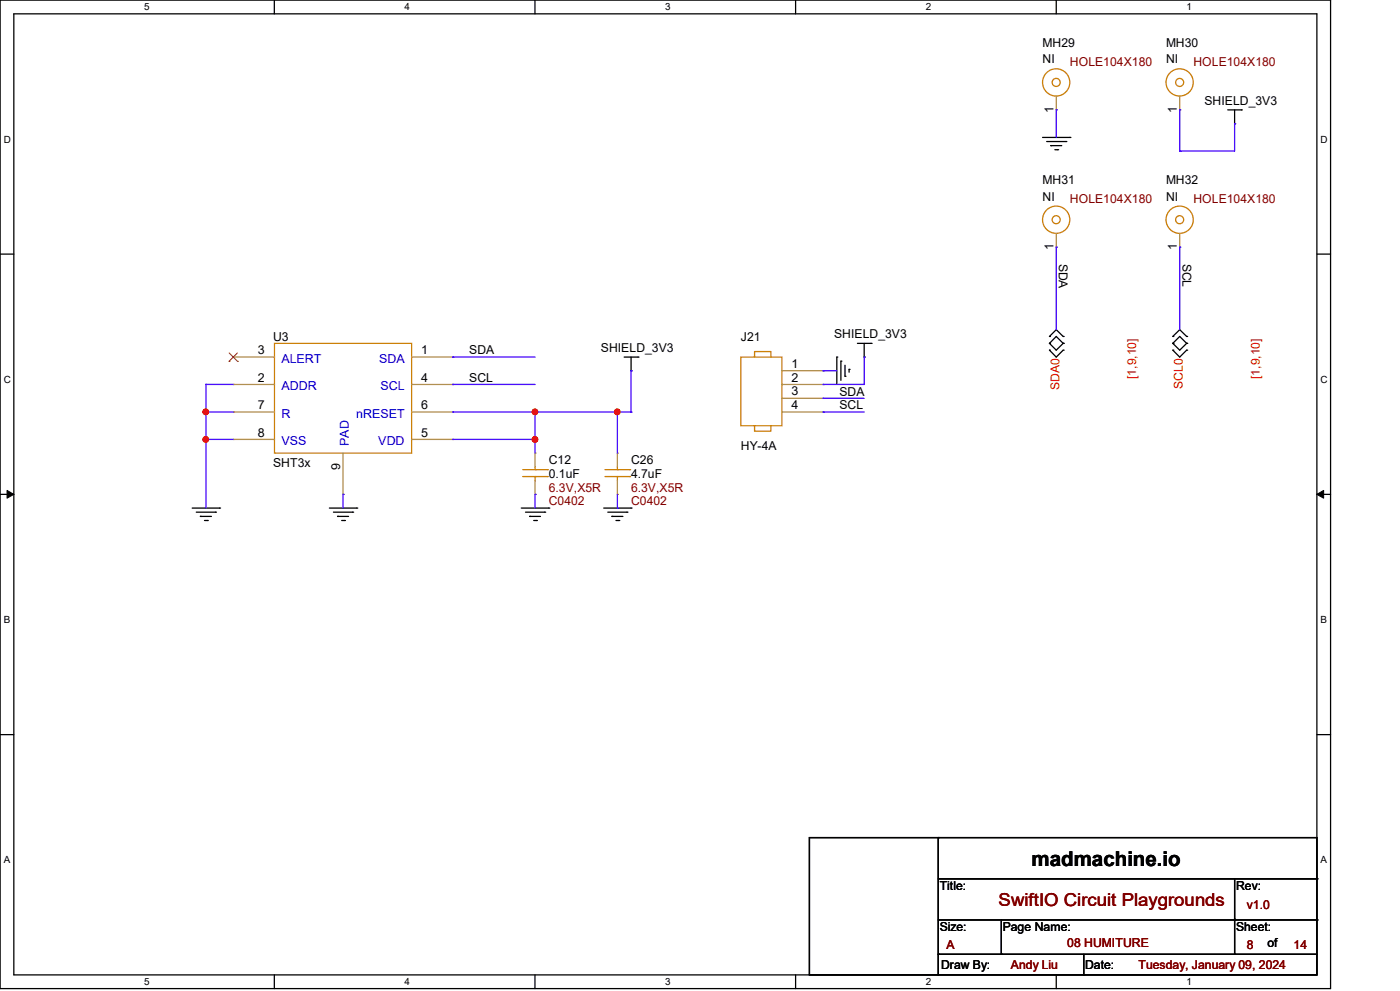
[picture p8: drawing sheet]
<svg xmlns="http://www.w3.org/2000/svg" width="420mm" height="297mm" viewBox="0 0 420 297" stroke-linecap="round" stroke-linejoin="round" font-family="sans-serif">
<path d="M0 0h399.2v296.3h-399.2zM4.1 4.1h391v288.1h-391z" fill="none" stroke="#000" stroke-width=".38"/>
<g fill="#fff">
<path d="M43.2 .5h1.6v3.2h-1.6z"/>
<path d="M43.2 292.6h1.6v3.3h-1.6z"/>
</g>
<path d="M82.3 0v4.1M82.3 292.2v4.1" fill="none" stroke="#000" stroke-width=".38"/>
<g fill="#fff">
<path d="M121.4 .5h1.6v3.2h-1.6z"/>
<path d="M121.4 292.6h1.6v3.3h-1.6z"/>
</g>
<path d="M160.5 0v4.1M160.5 292.2v4.1" fill="none" stroke="#000" stroke-width=".38"/>
<g fill="#fff">
<path d="M199.6 .5h1.6v3.2h-1.6z"/>
<path d="M199.6 292.6h1.6v3.3h-1.6z"/>
</g>
<path d="M238.7 0v4.1M238.7 292.2v4.1" fill="none" stroke="#000" stroke-width=".38"/>
<g fill="#fff">
<path d="M277.7 .5h1.7v3.2h-1.7z"/>
<path d="M277.7 292.6h1.7v3.3h-1.7z"/>
</g>
<path d="M316.9 0v4.1M316.9 292.2v4.1" fill="none" stroke="#000" stroke-width=".38"/>
<g fill="#fff">
<path d="M355.9 .5h1.6v3.2h-1.6z"/>
<path d="M355.9 292.6h1.6v3.3h-1.6z"/>
<path d="M1.1 40.1h2.1v3.3h-2.1z"/>
<path d="M396.1 40.1h2.1v3.3h-2.1z"/>
<path d="M1.1 112.1h2.1v3.3h-2.1z"/>
<path d="M396.1 112.1h2.1v3.3h-2.1z"/>
</g>
<path d="M0 76.2h4.1M395.1 76.2h4.1" fill="none" stroke="#000" stroke-width=".38"/>
<g fill="#fff">
<path d="M1.1 184.1h1.9v3.3h-1.9z"/>
<path d="M396.1 184.1h2v3.3h-2z"/>
</g>
<path d="M0 148.2h4.1M395.1 148.2h4.1" fill="none" stroke="#000" stroke-width=".38"/>
<path d="M2.1 147l2 1.2-2 1.1zM395.1 148.2l2-1.2v2.3z" fill="#000" stroke="#000" stroke-width=".3"/>
<g fill="#fff">
<path d="M1.1 256.2h1.9v3.2h-1.9z"/>
<path d="M396.1 256.2h2v3.2h-2z"/>
</g>
<g fill="none" stroke="#000" stroke-width=".38">
<path d="M368.3 32.9h4.1M370.4 32.9v4.2M312.8 41.2h8.2M314 42.4h5.7M315.2 43.6h3.3M316.4 44.9h.9M187.2 107h4.2M189.3 107v4.1M251 107v8.2M252.3 108.2v5.8M253.5 109.5v3.3M254.7 110.7v.8"/>
<path d="M257.2 102.9h4.1M259.2 102.9v4.1M314.8 100.8l2.1-2 2 2M314.8 104.9l2.1 2.1 2-2.1M316.9 100.8l2 2.1-2 2-2.1-2zM351.8 100.8l2.1-2 2.1 2M351.8 104.9l2.1 2.1 2.1-2.1M353.9 100.8l2.1 2.1-2.1 2-2.1-2zM57.7 152.3h8.2M58.9 153.5h5.7M60.1 154.8h3.3M61.3 156h.9"/>
<path d="M98.8 152.3h8.2M100 153.5h5.8M101.3 154.8h3.3M102.5 156h.8M156.4 152.3h8.2M157.6 153.5h5.8M158.9 154.8h3.2M160.1 156h.8M181.1 152.3h8.2M182.3 153.5h5.8M183.6 154.8h3.3M184.8 156h.8"/>
<path d="M0 220.2h4.1M395.1 220.2h4.1M242.8 251h152.3v41.2h-152.3zM281.5 251v41.2M281.5 275.7h113.6M281.5 263.4h113.6M300.4 275.7v10.3M370.4 263.4v22.6M281.5 286h113.6M325.1 286v6.2"/>
</g>
<g fill="#000">
<circle cx="370.4" cy="37.1" r=".19"/>
<circle cx="372.4" cy="32.9" r=".19"/>
<circle cx="315.2" cy="43.6" r=".19"/>
<circle cx="317.3" cy="44.9" r=".19"/>
<circle cx="319.7" cy="42.4" r=".19"/>
<circle cx="321" cy="41.2" r=".19"/>
<circle cx="189.3" cy="111.1" r=".19"/>
<circle cx="191.4" cy="107" r=".19"/>
<circle cx="251" cy="107" r=".19"/>
<circle cx="252.3" cy="108.2" r=".19"/>
<circle cx="253.5" cy="112.8" r=".19"/>
<circle cx="254.7" cy="110.7" r=".19"/>
<circle cx="259.2" cy="107" r=".19"/>
<circle cx="261.3" cy="102.9" r=".19"/>
<circle cx="314.8" cy="100.8" r=".19"/>
<circle cx="314.8" cy="102.9" r=".19"/>
<circle cx="314.8" cy="104.9" r=".19"/>
<circle cx="318.9" cy="100.8" r=".19"/>
<circle cx="318.9" cy="102.9" r=".19"/>
<circle cx="318.9" cy="104.9" r=".19"/>
<circle cx="351.8" cy="104.9" r=".19"/>
<circle cx="351.8" cy="100.8" r=".19"/>
<circle cx="351.8" cy="102.9" r=".19"/>
<circle cx="356" cy="100.8" r=".19"/>
<circle cx="356" cy="102.9" r=".19"/>
<circle cx="356" cy="104.9" r=".19"/>
<circle cx="60.1" cy="154.8" r=".19"/>
<circle cx="62.2" cy="156" r=".19"/>
<circle cx="64.6" cy="153.5" r=".19"/>
<circle cx="65.9" cy="152.3" r=".19"/>
<circle cx="101.3" cy="154.8" r=".19"/>
<circle cx="103.3" cy="156" r=".19"/>
<circle cx="105.8" cy="153.5" r=".19"/>
<circle cx="107" cy="152.3" r=".19"/>
<circle cx="158.9" cy="154.8" r=".19"/>
<circle cx="160.9" cy="156" r=".19"/>
<circle cx="163.4" cy="153.5" r=".19"/>
<circle cx="164.6" cy="152.3" r=".19"/>
<circle cx="183.6" cy="154.8" r=".19"/>
<circle cx="185.6" cy="156" r=".19"/>
<circle cx="188.1" cy="153.5" r=".19"/>
<circle cx="189.3" cy="152.3" r=".19"/>
<circle cx="281.5" cy="251" r=".19"/>
<circle cx="370.4" cy="275.7" r=".19"/>
<circle cx="395.1" cy="275.7" r=".19"/>
<circle cx="395.1" cy="263.4" r=".19"/>
<circle cx="281.5" cy="286" r=".19"/>
<circle cx="300.4" cy="286" r=".19"/>
<circle cx="325.1" cy="292.2" r=".19"/>
<circle cx="370.4" cy="286" r=".19"/>
</g>
<g fill="none" stroke="#cc8006" stroke-width=".38">
<circle cx="316.8" cy="65.8" r="4.1"/>
<circle cx="316.8" cy="65.8" r="1.21"/>
</g>
<path d="M316.9 70v4.1" fill="none" stroke="#a84" stroke-width=".38"/>
<circle cx="316.9" cy="74.1" r=".19" fill="#a84"/>
<path d="M156.8 140.8h7.4" fill="none" stroke="#cc8006" stroke-width=".38"/>
<circle cx="164.2" cy="140.8" r=".19" fill="#cc8006"/>
<path d="M160.5 142.8v1.3" fill="none" stroke="#cc8006" stroke-width=".38"/>
<circle cx="160.5" cy="142.8" r=".19" fill="#cc8006"/>
<path d="M160.5 140v.8" fill="none" stroke="#cc8006" stroke-width=".38"/>
<circle cx="160.5" cy="140.8" r=".19" fill="#cc8006"/>
<path d="M156.8 142.8h7.4" fill="none" stroke="#cc8006" stroke-width=".38"/>
<circle cx="164.2" cy="142.8" r=".19" fill="#cc8006"/>
<path d="M160.5 135.8v4.2" fill="none" stroke="#a84" stroke-width=".38"/>
<circle cx="160.5" cy="135.8" r=".19" fill="#a84"/>
<path d="M160.5 144.1v4.1" fill="none" stroke="#a84" stroke-width=".38"/>
<circle cx="160.5" cy="148.2" r=".19" fill="#a84"/>
<g fill="none" stroke="#cc8006" stroke-width=".38">
<circle cx="353.9" cy="65.8" r="4.1"/>
<circle cx="353.9" cy="65.8" r="1.21"/>
</g>
<path d="M353.9 70v4.1" fill="none" stroke="#a84" stroke-width=".38"/>
<circle cx="353.9" cy="74.1" r=".19" fill="#a84"/>
<path d="M222.2 107h12.4v20.6h-12.4zM226.4 107v-1.6h4.9v1.6M226.4 127.6v1.6h4.9v-1.6" fill="none" stroke="#cc8006" stroke-width=".38"/>
<path d="M234.6 111.1h12.3" fill="none" stroke="#a84" stroke-width=".38"/>
<circle cx="246.9" cy="111.1" r=".19" fill="#a84"/>
<path d="M234.6 115.2h12.3" fill="none" stroke="#a84" stroke-width=".38"/>
<circle cx="246.9" cy="115.2" r=".19" fill="#a84"/>
<path d="M234.6 119.4h12.3" fill="none" stroke="#a84" stroke-width=".38"/>
<circle cx="246.9" cy="119.4" r=".19" fill="#a84"/>
<path d="M234.6 123.5h12.3" fill="none" stroke="#a84" stroke-width=".38"/>
<circle cx="246.9" cy="123.5" r=".19" fill="#a84"/>
<g fill="none" stroke="#cc8006" stroke-width=".38">
<circle cx="316.8" cy="24.7" r="4.1"/>
<circle cx="316.8" cy="24.7" r="1.21"/>
</g>
<path d="M316.9 28.8v4.1" fill="none" stroke="#a84" stroke-width=".38"/>
<circle cx="316.9" cy="32.9" r=".19" fill="#a84"/>
<path d="M181.5 140.8h7.4" fill="none" stroke="#cc8006" stroke-width=".38"/>
<circle cx="188.9" cy="140.8" r=".19" fill="#cc8006"/>
<path d="M185.2 142.8v1.3" fill="none" stroke="#cc8006" stroke-width=".38"/>
<circle cx="185.2" cy="142.8" r=".19" fill="#cc8006"/>
<path d="M185.2 140v.8" fill="none" stroke="#cc8006" stroke-width=".38"/>
<circle cx="185.2" cy="140.8" r=".19" fill="#cc8006"/>
<path d="M181.5 142.8h7.4" fill="none" stroke="#cc8006" stroke-width=".38"/>
<circle cx="188.9" cy="142.8" r=".19" fill="#cc8006"/>
<path d="M185.2 135.8v4.2" fill="none" stroke="#a84" stroke-width=".38"/>
<circle cx="185.2" cy="135.8" r=".19" fill="#a84"/>
<path d="M185.2 144.1v4.1" fill="none" stroke="#a84" stroke-width=".38"/>
<circle cx="185.2" cy="148.2" r=".19" fill="#a84"/>
<g fill="none" stroke="#cc8006" stroke-width=".38">
<circle cx="353.9" cy="24.7" r="4.1"/>
<circle cx="353.9" cy="24.7" r="1.21"/>
</g>
<path d="M353.9 28.8v4.1" fill="none" stroke="#a84" stroke-width=".38"/>
<circle cx="353.9" cy="32.9" r=".19" fill="#a84"/>
<path d="M82.3 102.9h41.2v32.9h-41.2z" fill="none" stroke="#cc8006" stroke-width=".38"/>
<path d="M123.5 107h12.3" fill="none" stroke="#a84" stroke-width=".38"/>
<circle cx="135.8" cy="107" r=".19" fill="#a84"/>
<path d="M70 115.2h12.3" fill="none" stroke="#a84" stroke-width=".38"/>
<circle cx="70" cy="115.2" r=".19" fill="#a84"/>
<path d="M70 107h12.3" fill="none" stroke="#a84" stroke-width=".38"/>
<circle cx="70" cy="107" r=".19" fill="#a84"/>
<path d="M68.7 108.3h.1M68.7 105.8l2.5 2.5M71.2 105.8l-2.5 2.5M71.2 108.3h.1" fill="none" stroke="#804000" stroke-width=".3"/>
<path d="M123.5 115.2h12.3" fill="none" stroke="#a84" stroke-width=".38"/>
<circle cx="135.8" cy="115.2" r=".19" fill="#a84"/>
<path d="M123.5 131.7h12.3" fill="none" stroke="#a84" stroke-width=".38"/>
<circle cx="135.8" cy="131.7" r=".19" fill="#a84"/>
<path d="M123.5 123.5h12.3" fill="none" stroke="#a84" stroke-width=".38"/>
<circle cx="135.8" cy="123.5" r=".19" fill="#a84"/>
<path d="M70 123.5h12.3" fill="none" stroke="#a84" stroke-width=".38"/>
<circle cx="70" cy="123.5" r=".19" fill="#a84"/>
<path d="M70 131.7h12.3" fill="none" stroke="#a84" stroke-width=".38"/>
<circle cx="70" cy="131.7" r=".19" fill="#a84"/>
<path d="M102.9 135.8v12.4" fill="none" stroke="#a84" stroke-width=".38"/>
<circle cx="102.9" cy="148.2" r=".19" fill="#a84"/>
<path d="M135.8 107h24.7" fill="none" stroke="#4200ff" stroke-width=".38"/>
<circle cx="135.8" cy="107" r=".19" fill="#4200ff"/>
<path d="M61.8 115.2v8.3" fill="none" stroke="#4200ff" stroke-width=".38"/>
<circle cx="61.8" cy="115.2" r=".19" fill="#4200ff"/>
<path d="M61.8 115.2h8.2" fill="none" stroke="#4200ff" stroke-width=".38"/>
<circle cx="61.8" cy="115.2" r=".19" fill="#4200ff"/>
<path d="M135.8 115.2h24.7" fill="none" stroke="#4200ff" stroke-width=".38"/>
<circle cx="135.8" cy="115.2" r=".19" fill="#4200ff"/>
<path d="M61.8 123.5v8.2" fill="none" stroke="#4200ff" stroke-width=".38"/>
<circle cx="61.8" cy="123.5" r=".19" fill="#4200ff"/>
<path d="M61.8 123.5h8.2" fill="none" stroke="#4200ff" stroke-width=".38"/>
<circle cx="61.8" cy="123.5" r=".19" fill="#4200ff"/>
<circle cx="61.7" cy="123.4" r=".8" fill="#f00" stroke="#f00" stroke-width=".38"/>
<path d="M135.8 123.5h24.7" fill="none" stroke="#4200ff" stroke-width=".38"/>
<circle cx="135.8" cy="123.5" r=".19" fill="#4200ff"/>
<circle cx="160.5" cy="123.4" r=".8" fill="#f00" stroke="#f00" stroke-width=".38"/>
<path d="M160.5 123.5v8.2" fill="none" stroke="#4200ff" stroke-width=".38"/>
<circle cx="160.5" cy="123.5" r=".19" fill="#4200ff"/>
<path d="M61.8 131.7v20.6" fill="none" stroke="#4200ff" stroke-width=".38"/>
<circle cx="61.8" cy="131.7" r=".19" fill="#4200ff"/>
<circle cx="61.7" cy="131.7" r=".8" fill="#f00" stroke="#f00" stroke-width=".38"/>
<path d="M61.8 131.7h8.2" fill="none" stroke="#4200ff" stroke-width=".38"/>
<circle cx="61.8" cy="131.7" r=".19" fill="#4200ff"/>
<path d="M135.8 131.7h24.7" fill="none" stroke="#4200ff" stroke-width=".38"/>
<circle cx="135.8" cy="131.7" r=".19" fill="#4200ff"/>
<circle cx="160.5" cy="131.7" r=".8" fill="#f00" stroke="#f00" stroke-width=".38"/>
<path d="M160.5 131.7v4.1" fill="none" stroke="#4200ff" stroke-width=".38"/>
<circle cx="160.5" cy="131.7" r=".19" fill="#4200ff"/>
<path d="M102.9 148.2v4.1" fill="none" stroke="#4200ff" stroke-width=".38"/>
<circle cx="102.9" cy="148.2" r=".19" fill="#4200ff"/>
<path d="M160.5 148.2v4.1" fill="none" stroke="#4200ff" stroke-width=".38"/>
<circle cx="160.5" cy="148.2" r=".19" fill="#4200ff"/>
<path d="M259.2 107v8.2" fill="none" stroke="#4200ff" stroke-width=".38"/>
<circle cx="259.2" cy="107" r=".19" fill="#4200ff"/>
<path d="M246.9 111.1h4.1" fill="none" stroke="#4200ff" stroke-width=".38"/>
<circle cx="246.9" cy="111.1" r=".19" fill="#4200ff"/>
<path d="M246.9 115.2h12.3" fill="none" stroke="#4200ff" stroke-width=".38"/>
<circle cx="246.9" cy="115.2" r=".19" fill="#4200ff"/>
<path d="M246.9 119.4h12.3" fill="none" stroke="#4200ff" stroke-width=".38"/>
<circle cx="246.9" cy="119.4" r=".19" fill="#4200ff"/>
<path d="M246.9 123.5h12.3" fill="none" stroke="#4200ff" stroke-width=".38"/>
<circle cx="246.9" cy="123.5" r=".19" fill="#4200ff"/>
<path d="M189.3 111.1v12.4" fill="none" stroke="#4200ff" stroke-width=".38"/>
<circle cx="189.3" cy="111.1" r=".19" fill="#4200ff"/>
<path d="M160.5 123.5h24.7" fill="none" stroke="#4200ff" stroke-width=".38"/>
<circle cx="185.2" cy="123.5" r=".19" fill="#4200ff"/>
<circle cx="185.2" cy="123.4" r=".8" fill="#f00" stroke="#f00" stroke-width=".38"/>
<path d="M316.9 74.1v24.7" fill="none" stroke="#4200ff" stroke-width=".38"/>
<circle cx="316.9" cy="74.1" r=".19" fill="#4200ff"/>
<path d="M353.9 74.1v24.7" fill="none" stroke="#4200ff" stroke-width=".38"/>
<circle cx="353.9" cy="74.1" r=".19" fill="#4200ff"/>
<path d="M316.9 32.9v8.3" fill="none" stroke="#4200ff" stroke-width=".38"/>
<circle cx="316.9" cy="32.9" r=".19" fill="#4200ff"/>
<path d="M353.9 32.9v12.4" fill="none" stroke="#4200ff" stroke-width=".38"/>
<circle cx="353.9" cy="32.9" r=".19" fill="#4200ff"/>
<path d="M370.4 37.1v8.2" fill="none" stroke="#4200ff" stroke-width=".38"/>
<circle cx="370.4" cy="37.1" r=".19" fill="#4200ff"/>
<path d="M353.9 45.3h16.5" fill="none" stroke="#4200ff" stroke-width=".38"/>
<circle cx="353.9" cy="45.3" r=".19" fill="#4200ff"/>
<path d="M185.2 148.2v4.1" fill="none" stroke="#4200ff" stroke-width=".38"/>
<circle cx="185.2" cy="152.3" r=".19" fill="#4200ff"/>
<path d="M185.2 123.5v12.3" fill="none" stroke="#4200ff" stroke-width=".38"/>
<circle cx="185.2" cy="123.5" r=".19" fill="#4200ff"/>
<path d="M185.2 123.5h4.1" fill="none" stroke="#4200ff" stroke-width=".38"/>
<circle cx="189.3" cy="123.5" r=".19" fill="#4200ff"/>
<g fill="#f00" stroke="#f00" stroke-width=".38">
<circle cx="61.7" cy="123.4" r=".8"/>
<circle cx="160.5" cy="123.4" r=".8"/>
<circle cx="61.7" cy="131.7" r=".8"/>
<circle cx="160.5" cy="131.7" r=".8"/>
<circle cx="185.2" cy="123.4" r=".8"/>
</g>
<text font-size="6.1" x="309.5" y="259.6">madmachine.io</text>
<text font-size="5.3" fill="#800000" x="299.6" y="271.4">SwiftIO Circuit Playgrounds</text>
<g font-size="3.7">
<text x="312.8" y="14.1">MH29</text>
<text x="349.8" y="14.1">MH30</text>
<text x="312.8" y="19">NI</text>
<text x="349.8" y="19">NI</text>
<text x="316" y="33.8" transform="rotate(-90 316 33.8)">1</text>
<text x="353.1" y="33.8" transform="rotate(-90 353.1 33.8)">1</text>
<text x="361.3" y="31.3">SHIELD_3V3</text>
<text x="312.8" y="55.2">MH31</text>
<text x="349.8" y="55.2">MH32</text>
<text x="312.8" y="60.1">NI</text>
<text x="349.8" y="60.1">NI</text>
<text x="316" y="74.9" transform="rotate(-90 316 74.9)">1</text>
<text x="353.1" y="74.9" transform="rotate(-90 353.1 74.9)">1</text>
<text x="317.7" y="79" transform="rotate(90 317.7 79)">SDA</text>
<text x="354.7" y="79" transform="rotate(90 354.7 79)">SCL</text>
<text x="250.2" y="101.3">SHIELD_3V3</text>
<text x="77.4" y="106.2">3</text>
<text x="81.9" y="102.1">U3</text>
<text x="126.4" y="106.2">1</text>
<text x="140.8" y="106.2">SDA</text>
<text x="180.3" y="105.4">SHIELD_3V3</text>
<text x="222.2" y="102.1">J21</text>
<text x="237.4" y="110.3">1</text>
<text x="77.4" y="114.4">2</text>
<text x="126.4" y="114.4">4</text>
<text x="140.8" y="114.4">SCL</text>
<text x="237.4" y="114.4">2</text>
<text x="237.4" y="118.5">3</text>
<text x="251.8" y="118.6">SDA</text>
<text x="77.4" y="122.6">7</text>
<text x="126.4" y="122.6">6</text>
<text x="237.4" y="122.6">4</text>
<text x="251.8" y="122.7">SCL</text>
<text x="77.4" y="130.9">8</text>
<text x="126.4" y="130.9">5</text>
<text x="222.2" y="135">HY-4A</text>
<text x="81.9" y="140">SHT3x</text>
<text x="102.1" y="140.8" transform="rotate(-90 102.1 140.8)">9</text>
<text x="164.6" y="139.1">C12</text>
<text x="164.6" y="143.3">0.1uF</text>
<text x="189.3" y="139.1">C26</text>
<text x="189.3" y="143.3">4.7uF</text>
<text x="281.9" y="266.7">Title:</text>
<text x="370.8" y="266.7">Rev:</text>
<text x="281.9" y="279">Size:</text>
<text x="300.8" y="279">Page Name:</text>
<text x="370.8" y="279">Sheet:</text>
<text x="380.2" y="284">of</text>
<text x="282.3" y="290.5">Draw By:</text>
<text x="325.5" y="290.5">Date:</text>
</g>
<g font-size="3.7" fill="#800000">
<text x="321" y="19.8">HOLE104X180</text>
<text x="358" y="19.8">HOLE104X180</text>
<text x="321" y="61">HOLE104X180</text>
<text x="358" y="61">HOLE104X180</text>
<text x="164.6" y="147.4">6.3V,X5R</text>
<text x="189.3" y="147.4">6.3V,X5R</text>
<text x="164.6" y="151.5">C0402</text>
<text x="189.3" y="151.5">C0402</text>
<text x="374.1" y="272.5">v1.0</text>
<text x="284" y="284.4">A</text>
<text x="320.2" y="284">08 HUMITURE</text>
<text x="374.1" y="284.4">8</text>
<text x="388.1" y="284.4">14</text>
<text x="303.3" y="290.5">Andy Liu</text>
<text x="341.5" y="290.5">Tuesday, January 09, 2024</text>
</g>
<g font-size="3.7" fill="#00c">
<text x="84.4" y="108.7">ALERT</text>
<text x="113.7" y="108.7">SDA</text>
<text x="84.4" y="116.9">ADDR</text>
<text x="114.1" y="116.9">SCL</text>
<text x="84.4" y="125.1">R</text>
<text x="106.9" y="125.1">nRESET</text>
<text x="84.4" y="133.3">VSS</text>
<text x="104.6" y="133.7" transform="rotate(-90 104.6 133.7)">PAD</text>
<text x="113.5" y="133.3">VDD</text>
</g>
<g font-size="3.7" fill="#f00">
<text x="340.9" y="113.6" transform="rotate(-90 340.9 113.6)">[1,9,10]</text>
<text x="377.9" y="113.6" transform="rotate(-90 377.9 113.6)">[1,9,10]</text>
<text x="317.8" y="116.9" transform="rotate(-90 317.8 116.9)">SDA0</text>
<text x="354.9" y="116.5" transform="rotate(-90 354.9 116.5)">SCL0</text>
</g>
<g font-size="3">
<text x="43.2" y="3.1">5</text>
<text x="121.4" y="3.1">4</text>
<text x="199.6" y="3.1">3</text>
<text x="277.7" y="3.1">2</text>
<text x="355.9" y="3.1">1</text>
<text x="1.1" y="42.8">D</text>
<text x="396.1" y="42.8">D</text>
<text x="1.1" y="114.8">C</text>
<text x="396.1" y="114.8">C</text>
<text x="1.1" y="186.8">B</text>
<text x="396.1" y="186.8">B</text>
<text x="1.1" y="258.8">A</text>
<text x="396.1" y="258.8">A</text>
<text x="43.2" y="295.2">5</text>
<text x="121.4" y="295.2">4</text>
<text x="199.6" y="295.2">3</text>
<text x="277.7" y="295.2">2</text>
<text x="355.9" y="295.2">1</text>
</g>
</svg>
